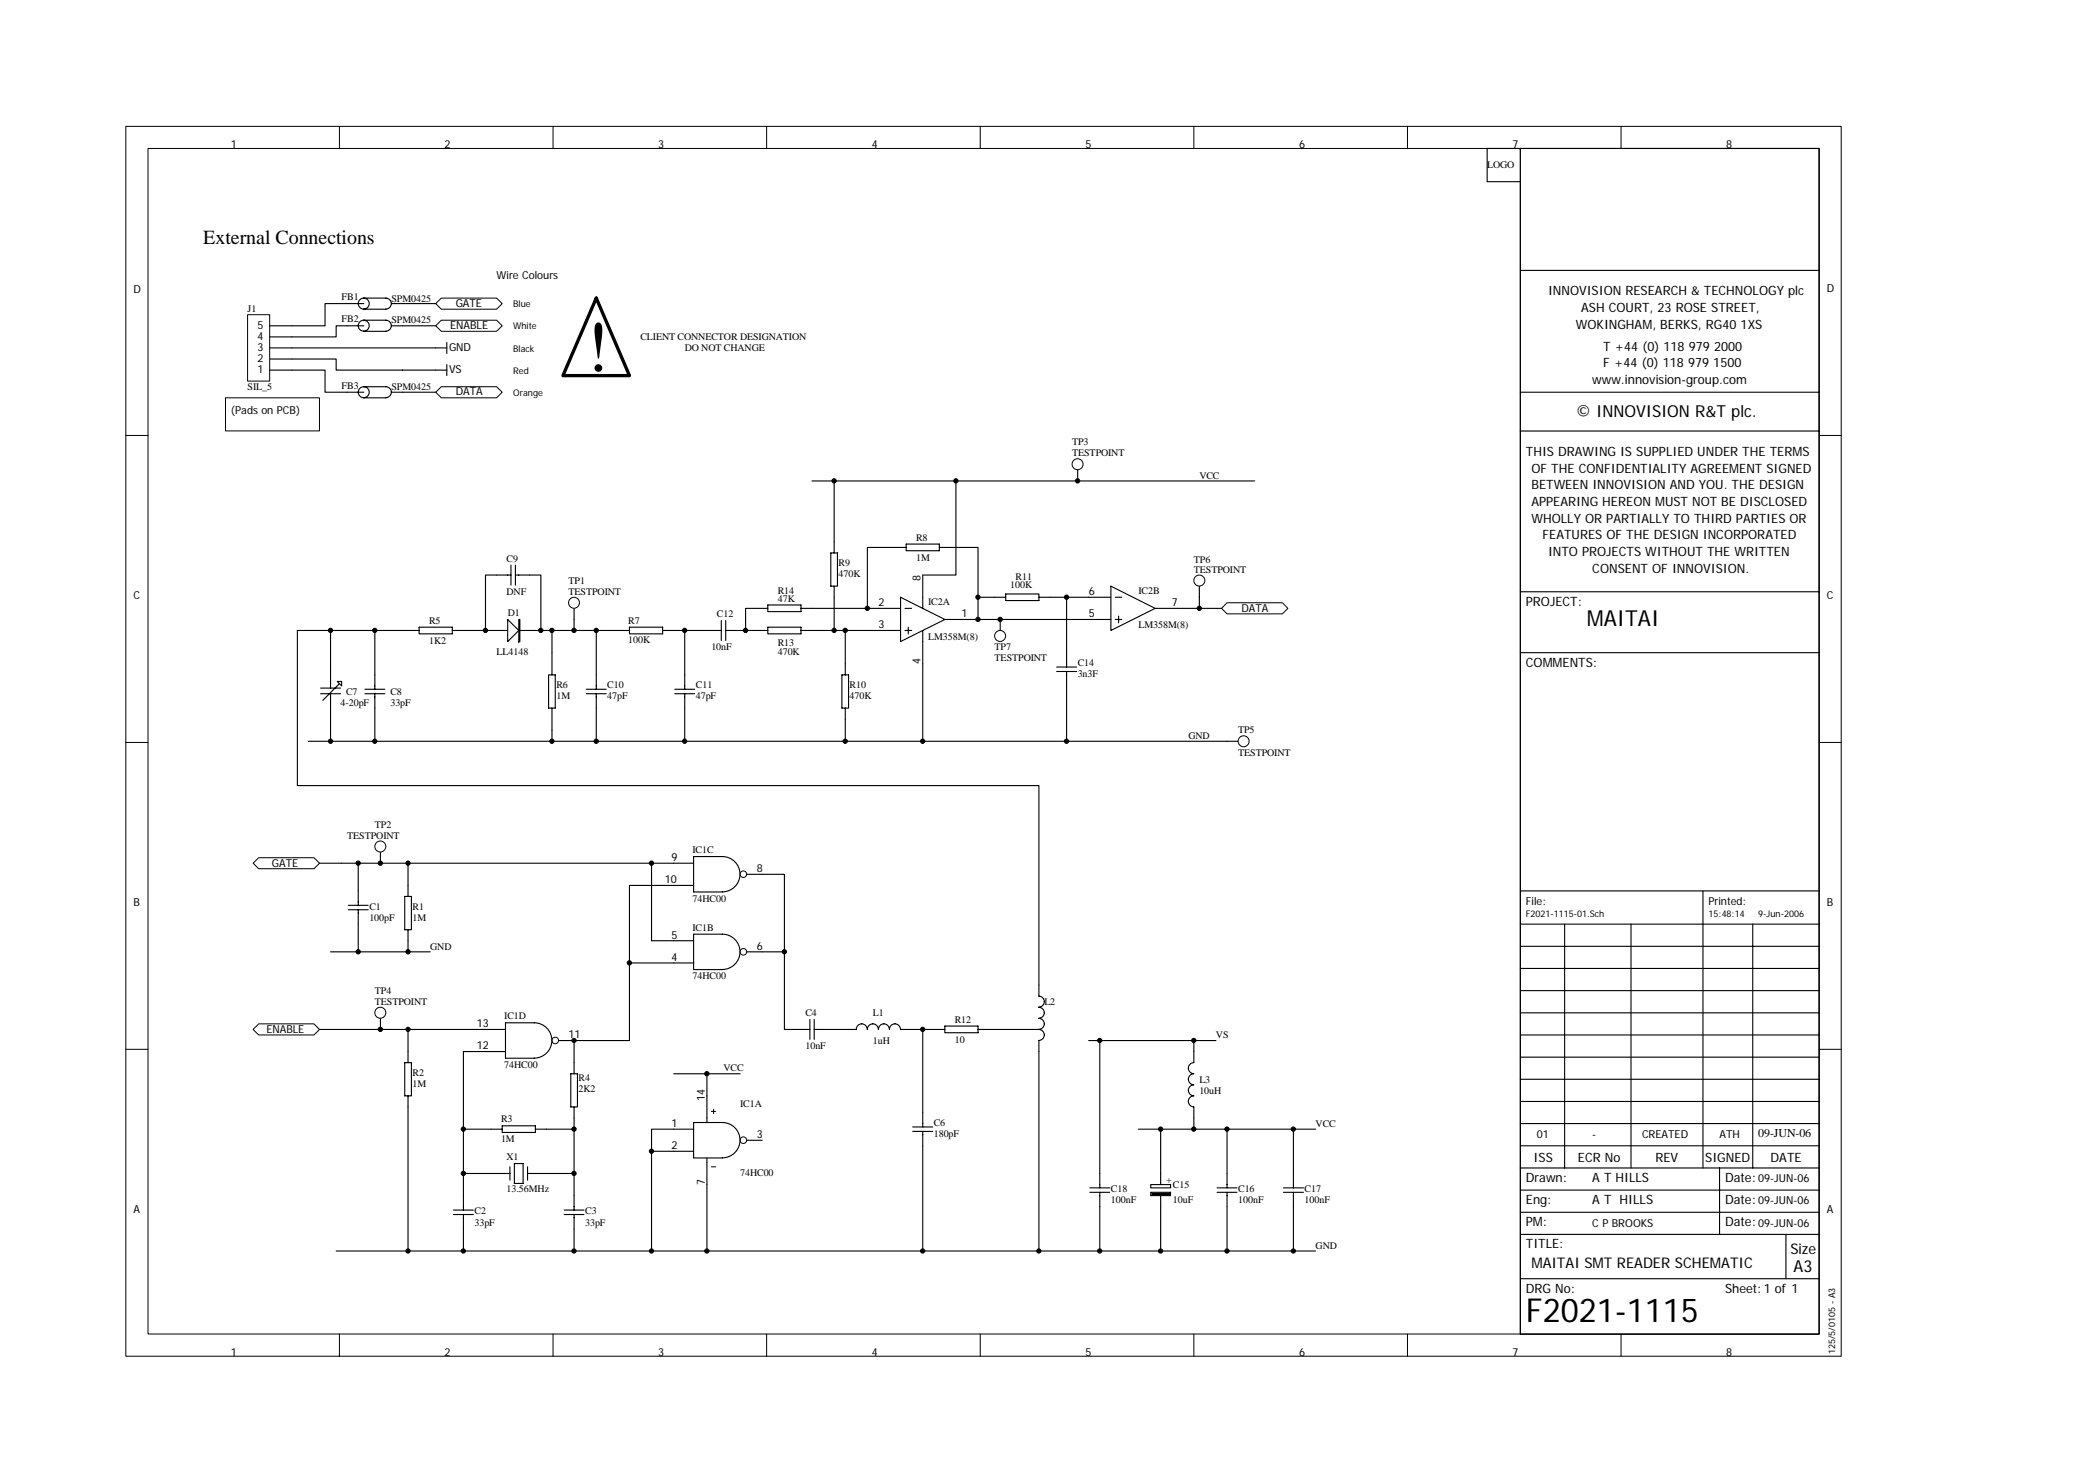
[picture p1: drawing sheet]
<svg xmlns="http://www.w3.org/2000/svg" width="420mm" height="297mm" viewBox="0 0 420 297" stroke-linecap="round" stroke-linejoin="round" font-family="sans-serif">
<g fill="none" stroke="#000" stroke-width=".2">
<path d="M25.2 25.3h343.5v246.2h-343.5zM29.6 29.7h334.7v237.3h-334.7zM68 25.3v4.4M110.8 25.3v4.4M153.5 25.3v4.4M196.3 25.3v4.4M239.1 25.3v4.4M281.9 25.3v4.4M324.6 25.3v4.4M25.2 87.2h4.4M364.3 87.2h4.5M25.2 148.6h4.4"/>
<path d="M364.3 148.6h4.5M25.2 210h4.4M364.3 210h4.5M68 267v4.5M110.8 267v4.5M153.5 267v4.5M196.3 267v4.5M239.1 267v4.5M281.9 267v4.5M324.6 267v4.5"/>
</g>
<path d="M304.5 29.7h59.8v237.3h-59.8z" fill="#fff"/>
<path d="M304.5 29.7h59.8v237.3h-59.8z" fill="none" stroke="#000" stroke-width=".2"/>
<g fill="none" stroke="#000" stroke-width=".22">
<path d="M304.5 29.7h59.8v237.3h-59.8zM304.5 54.1h59.8M304.5 78.5h59.8M304.5 86.3h59.8M304.5 118.4h59.8M304.5 130.6h59.8M304.5 178.3h59.8M341 178.3v55.5M304.5 185h59.8M304.5 189.4h59.8M304.5 193.8h59.8M304.5 198.3h59.8"/>
<path d="M313.3 185v48.8M326.6 185v48.8M351 185v48.8M304.5 202.7h59.8M304.5 207.2h59.8M304.5 211.6h59.8M304.5 216h59.8M304.5 233.8h59.8M304.5 238.2h59.8M304.5 220.5h59.8M304.5 224.9h59.8M304.5 229.3h59.8"/>
<path d="M344.4 233.8v13.3M304.5 247.1h59.8M304.5 255.9h59.8M304.5 242.7h59.8M357.7 247.1v8.8"/>
</g>
<g fill="#fff" stroke="#000" stroke-width=".2">
<path d="M88.4 64.1h11.1l1.1 1.1-1.1 1.1h-11.1l-1.1-1.1z" fill-rule="evenodd"/>
<path d="M87.3 60.8l1.1-1.1h11.1l1.1 1.1-1.1 1.1h-11.1z" fill-rule="evenodd"/>
<path d="M87.3 78.5l1.1-1.1h11.1l1.1 1.1-1.1 1.1h-11.1z" fill-rule="evenodd"/>
</g>
<path d="M87.3 74.1h2.2M87.3 69.6h2.2M89.5 68.5v2.3M89.5 73v2.2" fill="none" stroke="#000" stroke-width=".22"/>
<path d="M49.6 63h4.4v13.3h-4.4z" fill="#fff"/>
<path d="M49.6 63h4.4v13.3h-4.4z" fill="none" stroke="#000" stroke-width=".2"/>
<path d="M54 74.1h4.5M54 71.9h4.5M54 69.6h33.3M54 67.4h4.5M54 65.2h4.5" fill="none" stroke="#000" stroke-width=".22"/>
<path d="M45.2 79.7h18.8v6.6h-18.8z" fill="#fff"/>
<path d="M45.2 79.6h18.8v6.7h-18.8z" fill="none" stroke="#000" stroke-width=".2"/>
<path d="M119.4 59.7l6.7 15.5h-13.4z" fill="none" stroke="#000" stroke-width=".66"/>
<path d="M297.8 29.7v6.7h6.7v-6.7z" fill-rule="evenodd" fill="#fff" stroke="#000" stroke-width=".22"/>
<path d="M64.2 138.9h4M64.2 137.7h4M66.2 134v3.7M66.2 138.9v3.9M68 136.8l-3.3 3.4M99.5 234.9h2.6M102.1 233.6v2.6M103 232.9h1.8v4h-1.8zM105.7 234.9h2.6M105.7 233.6v2.6" fill="none" stroke="#000" stroke-width=".22"/>
<path d="M67.5 136.4h.9v.9z" fill="#fff" stroke="#000" stroke-width=".22"/>
<g fill="#fff" stroke="#000" stroke-width=".2">
<path d="M50.7 206.1l1.1-1.2h11.1l1.1 1.2-1.1 1.1h-11.1z" fill-rule="evenodd"/>
<path d="M50.7 172.8l1.1-1.1h11.1l1.1 1.1-1.1 1.1h-11.1z" fill-rule="evenodd"/>
<path d="M245.7 120.6h11.1l1.1 1.2-1.1 1.1h-11.1l-1.1-1.1z" fill-rule="evenodd"/>
</g>
<path d="M115 121.8v2.2M208 199.4a1.1 1.1 0 0 1 1.1 1.1 1.1 1.1 0 0 1-1.1 1.1M208.1 197.2v2.2M205.8 206.1h2.3M208 201.6a1.1 1.1 0 0 1 1.1 1.1 1.1 1.1 0 0 1-1.1 1.1 1.11 1.11 0 0 1 1.1 1.1 1.11 1.11 0 0 1-1.1 1.1M208 206.1a1.1 1.1 0 0 1 1.1 1.1 1.1 1.1 0 0 1-1.1 1.1M208.1 208.3v2.2" fill="none" stroke="#000" stroke-width=".22"/>
<circle cx="114.9" cy="120.6" r="1.1" fill="#fff" stroke="#000" stroke-width=".2"/>
<g fill="none" stroke="#000" stroke-width=".22">
<path d="M97.2 126.2h11.1M109.9 135.1h1.3v6.6h-1.3zM110.5 130.6v4.5M117.4 138h4M117.4 138.9h4M119.4 135.1v2.9M119.4 138.9v2.8M141.6 126.2h2.9M144.5 124.2v4M145.3 126.2h2.9M145.3 124.2v4M110.5 141.7v4.5"/>
<path d="M159.3 206.1h2.9M162.2 204v4M163.1 206.1h2.9M163.1 204v4M92.8 239.3v2.9M115 239.3v2.9M182.8 225.6h4M182.8 226.5h4M184.8 222.7v2.9M184.8 226.5v2.8M90.8 243.1h4M90.8 242.2h4"/>
<path d="M92.8 243.1v2.9M113 243.1h4M113 242.2h4M115 243.1v2.9"/>
</g>
<g fill="#fff" stroke="#000" stroke-width=".22">
<path d="M101.7 124l2.2 2.2-2.2 2.2z"/>
<path d="M103.9 124v4.4h.2v-4.4z" fill-rule="evenodd"/>
</g>
<g fill="none" stroke="#000" stroke-width=".22">
<path d="M167.1 96.3v14.4M102.3 115.1h-5.1v11.1M102.3 113.1v4M103.2 115.1h5.1v11.1h17.8M103.2 113.1v4M166.4 110.7h1.3v6.6h-1.3zM167.1 117.3v8.9M201.4 118.9h6.7v1.3h-6.7zM201.4 119.5h-5.5v4.5h22.1M208.1 119.5h9.9M213.6 119.5v14M66.2 126.2v7.8"/>
<path d="M73.1 138h4M73.1 138.9h4M75.1 126.2v11.8M75.1 138.9v9.5M83.9 125.5h6.7v1.4h-6.7zM83.9 126.2h-24.3v31h148.5v40M90.6 126.2h2.2M110.5 126.2v4.4M115 124v2.2M119.4 126.2v8.9M126.1 125.5h6.6v1.4h-6.6zM132.7 126.2h8.9"/>
<path d="M135.1 138h4M135.1 138.9h4M137.1 126.2v11.8M137.1 138.9v9.5M148.2 126.2h5.6M153.8 125.5h6.6v1.4h-6.6zM160.4 126.2h15.5M168.6 135.1h1.3v6.6h-1.3zM169.3 126.2v8.9M184.8 132.9v15.5M211.6 134.4h4M211.6 133.5h4"/>
<path d="M213.6 134.4v14M235.8 121.8h8.8M66.2 142.8v5.6M119.4 141.7v6.7M169.3 141.7v6.7M64 172.8h4.4M76.2 170.6v2.2M64 206.1h33.2M81.1 212.7h1.3v6.7h-1.3zM81.7 206.1v6.6M81.7 219.4v2.2M97.2 210.5h-4.4v28.8"/>
<path d="M114.3 214.9h1.3v6.7h-1.3zM117.2 208.3h-2.2v6.6M157.1 206.1h2.2M166 206.1h5.5M171.5 206a1.1 1.1 0 0 1 1.1-1.1 1.1 1.1 0 0 1 1.1 1.1 1.11 1.11 0 0 1 1.1-1.1 1.11 1.11 0 0 1 1.1 1.1M175.9 206a1.09 1.09 0 0 1 1.1-1.1 1.09 1.09 0 0 1 1.1 1.1M178.1 206a1.1 1.1 0 0 1 1.1-1.1 1.1 1.1 0 0 1 1.1 1.1M180.3 206.1h2.3M184.8 206.1v16.6M198.1 206.1h7.7M208.1 210.5v39.9M92.8 226h7.8"/>
<path d="M92.8 234.9h6.7M100.6 225.3h6.6v1.4h-6.6zM107.2 226h7.8M108.3 234.9h6.7M115 221.6v17.7M184.8 229.3v21.1"/>
</g>
<circle cx="76.2" cy="169.4" r="1.1" fill="#fff" stroke="#000" stroke-width=".2"/>
<path d="M76.2 203.8v2.3" fill="none" stroke="#000" stroke-width=".22"/>
<circle cx="76.2" cy="202.7" r="1.1" fill="#fff" stroke="#000" stroke-width=".2"/>
<path d="M215.8 94v2.3" fill="none" stroke="#000" stroke-width=".22"/>
<circle cx="215.8" cy="92.9" r="1.1" fill="#fff" stroke="#000" stroke-width=".2"/>
<path d="M240.2 117.3v4.5" fill="none" stroke="#000" stroke-width=".22"/>
<circle cx="240.2" cy="116.2" r="1.1" fill="#fff" stroke="#000" stroke-width=".2"/>
<path d="M245.7 148.4h2.3" fill="none" stroke="#000" stroke-width=".22"/>
<circle cx="249.1" cy="148.4" r="1.1" fill="#fff" stroke="#000" stroke-width=".2"/>
<g fill="none" stroke="#000" stroke-width=".22">
<path d="M162.6 96.3h88.7M61.8 148.4h183.9M110.5 146.2v2.2M68.4 172.8h70.5M71.7 172.8v8.4M81.1 179.4h1.3v6.7h-1.3zM81.7 172.8v6.6M134.9 177.2h4M138.9 171.4h5.8a3.5 3.5 0 0 1 3.5 3.6 3.5 3.5 0 0 1-3.5 3.5h-5.8zM149.6 175h7.5v31.1M66.2 190.5h20M69.8 182.1h3.9"/>
<path d="M69.8 181.2h3.9M71.7 182.1v8.4M81.7 186.1v4.4M126.1 192.7h8.8M130.5 188.3h4.4M152.6 190.5h4.5M81.7 221.6v28.8M230.5 237.1h3.9v.7h-3.9zM232.4 234.9v2.2M232.4 239.3v2.2M67.3 250.4h196.2M92.8 246v4.4"/>
<path d="M115 246v4.4"/>
</g>
<circle cx="148.9" cy="175" r=".66" fill="none" stroke="#000" stroke-width=".2"/>
<path d="M230.5 238.7v.6h3.9v-.6z" fill-rule="evenodd" fill="#fff" stroke="#000" stroke-width=".22"/>
<g fill="none" stroke="#000" stroke-width=".22">
<path d="M72.8 59.7a1.1 1.1 0 0 1 1.1 1.1 1.1 1.1 0 0 1-1.1 1.1M72.8 59.7a1.1 1.1 0 0 0-1.1 1.1 1.1 1.1 0 0 0 1.1 1.1M72.9 59.7h4.4M77.3 59.7a1.1 1.1 0 0 1 1.1 1.1 1.1 1.1 0 0 1-1.1 1.1M58.5 71.9h8.8v2.2h20M58.5 74.1h6.6v4.4h7.8M72.8 77.4a1.1 1.1 0 0 1 1.1 1.1 1.1 1.1 0 0 1-1.1 1.1M72.8 77.4a1.1 1.1 0 0 0-1.1 1.1 1.1 1.1 0 0 0 1.1 1.1M72.9 65.2h-5.6v2.2h-8.8M72.9 60.8h-7.8v4.4h-6.6M72.9 61.9h4.4M72.9 66.3h4.4"/>
<path d="M72.9 64.1h4.4M72.9 79.6h4.4M72.9 77.4h4.4M77.3 64.1a1.1 1.1 0 0 1 1.1 1.1 1.1 1.1 0 0 1-1.1 1.1M77.3 77.4a1.1 1.1 0 0 1 1.1 1.1 1.1 1.1 0 0 1-1.1 1.1M78.4 60.8h8.9M78.4 65.2h8.9M78.4 78.5h8.9M191.4 96.3v18.8h-6.6v6.7M180.3 119.5l8.9 4.5-8.9 4.4zM181.5 108.9h6.6v1.3h-6.6zM181.5 109.6h-7.8v12.2"/>
<path d="M188.1 109.6h7.8v9.9M218 119.5h4.5M222.5 117.3l8.8 4.5-8.8 4.4zM223.4 119.5h1.3M92.8 126.2h4.4M153.8 121.1h6.6v1.3h-6.6zM153.8 121.8h-4.5v4.4M160.4 121.8h19.9M175.9 126.2h4.4M181.2 126.2h1.4M181.2 121.8h1.4M181.9 125.5v1.4"/>
<path d="M184.8 126.2v6.7M189.2 124h6.7M200.3 124v2.2M218 124h4.5M223.4 124h1.3M224 123.3v1.4M231.3 121.8h4.5M130.5 172.8v15.5M134.9 177.2h-8.8v31.1h-8.9M134.9 192.7h4M134.9 188.3h4M138.9 187h5.8a3.5 3.5 0 0 1 3.5 3.5 3.5 3.5 0 0 1-3.5 3.6h-5.8z"/>
<path d="M149.6 190.5h3M97.2 210.5h4M97.2 206.1h4M107 211.8a3.5 3.5 0 0 0 3.5-3.5 3.5 3.5 0 0 0-3.5-3.6h-5.8v7.1h5.8M111.9 208.3h3.1M134.9 214.9h13.3M141.6 214.9v9.8M182.6 206.1h6.6M189.2 205.4h6.7v1.3h-6.7zM195.9 206.1h2.2M218 208.3h25.5M220.2 208.3v29.5"/>
<path d="M239.1 214.9a1.11 1.11 0 0 0-1.1 1.1 1.11 1.11 0 0 0 1.1 1.1 1.1 1.1 0 0 0-1.1 1.1 1.1 1.1 0 0 0 1.1 1.2 1.1 1.1 0 0 0-1.1 1.1 1.1 1.1 0 0 0 1.1 1.1M239.1 208.3v4.4a1.1 1.1 0 0 0-1.1 1.1 1.1 1.1 0 0 0 1.1 1.1M130.5 230.4h8.4M138.9 224.7h5.8a3.5 3.5 0 0 1 3.5 3.5 3.5 3.5 0 0 1-3.5 3.6h-5.8zM138.9 226h-8.4v24.4M141.6 231.8v18.6M149.6 228.2h3M218.3 238.7h3.9M218.3 237.8h3.9M220.2 238.7v11.7M228 226h35.5M230.7 238.9h3.5"/>
<path d="M230.7 239.1h3.5M232.4 226v8.9M239.1 221.6v4.4M243.7 238.7h4M243.7 237.8h4M245.7 226v11.8M245.7 238.7v11.7M257 238.7h4M257 237.8h4M259 226v11.8M259 238.7v11.7M232.4 241.5v8.9"/>
<circle cx="72.8" cy="65.2" r="1.1"/>
</g>
<g fill="none" stroke="#000" stroke-width=".2">
<path d="M142.5 222.5h.8M142.5 233.6h.8M142.9 222v.9"/>
<circle cx="148.9" cy="190.5" r=".66"/>
<circle cx="111.2" cy="208.3" r=".66"/>
<circle cx="148.9" cy="228.2" r=".66"/>
</g>
<g fill="#000" stroke="#000" stroke-width=".2">
<circle cx="167" cy="96.3" r=".43"/>
<circle cx="191.4" cy="96.3" r=".43"/>
<circle cx="215.8" cy="96.3" r=".43"/>
<circle cx="195.9" cy="119.5" r=".43"/>
<circle cx="213.6" cy="119.5" r=".43"/>
<circle cx="66.2" cy="126.2" r=".43"/>
<circle cx="75.1" cy="126.2" r=".43"/>
<circle cx="110.5" cy="126.2" r=".43"/>
<circle cx="115" cy="126.2" r=".43"/>
<circle cx="119.4" cy="126.2" r=".43"/>
<circle cx="149.3" cy="126.2" r=".43"/>
<circle cx="167" cy="126.2" r=".43"/>
<circle cx="169.3" cy="126.2" r=".43"/>
<circle cx="173.7" cy="121.8" r=".43"/>
<circle cx="195.9" cy="124" r=".43"/>
<circle cx="240.2" cy="121.8" r=".43"/>
<circle cx="66.2" cy="148.4" r=".43"/>
<circle cx="75.1" cy="148.4" r=".43"/>
<circle cx="110.5" cy="148.4" r=".43"/>
<circle cx="119.4" cy="148.4" r=".43"/>
<circle cx="137.1" cy="148.4" r=".43"/>
<circle cx="169.3" cy="148.4" r=".43"/>
<circle cx="184.8" cy="148.4" r=".43"/>
<circle cx="213.6" cy="148.4" r=".43"/>
<circle cx="71.7" cy="172.8" r=".43"/>
<circle cx="76.2" cy="172.8" r=".43"/>
<circle cx="81.7" cy="172.8" r=".43"/>
<circle cx="130.5" cy="172.8" r=".43"/>
<circle cx="71.7" cy="190.5" r=".43"/>
<circle cx="81.7" cy="190.5" r=".43"/>
<circle cx="126" cy="192.7" r=".43"/>
<circle cx="157.1" cy="190.5" r=".43"/>
<circle cx="76.2" cy="206" r=".43"/>
<circle cx="81.7" cy="206" r=".43"/>
<circle cx="115" cy="208.3" r=".43"/>
<circle cx="141.6" cy="214.9" r=".43"/>
<circle cx="184.8" cy="206" r=".43"/>
<circle cx="220.2" cy="208.3" r=".43"/>
<circle cx="239.1" cy="208.3" r=".43"/>
<circle cx="92.8" cy="234.9" r=".43"/>
<circle cx="92.8" cy="226" r=".43"/>
<circle cx="115" cy="234.9" r=".43"/>
<circle cx="115" cy="226" r=".43"/>
<circle cx="130.5" cy="230.4" r=".43"/>
<circle cx="232.4" cy="226" r=".43"/>
<circle cx="239.1" cy="226" r=".43"/>
<circle cx="245.7" cy="226" r=".43"/>
<circle cx="259" cy="226" r=".43"/>
<circle cx="81.7" cy="250.4" r=".43"/>
<circle cx="92.8" cy="250.4" r=".43"/>
<circle cx="115" cy="250.4" r=".43"/>
<circle cx="130.5" cy="250.4" r=".43"/>
<circle cx="141.6" cy="250.4" r=".43"/>
<circle cx="184.8" cy="250.4" r=".43"/>
<circle cx="208.1" cy="250.4" r=".43"/>
<circle cx="220.2" cy="250.4" r=".43"/>
<circle cx="232.4" cy="250.4" r=".43"/>
<circle cx="245.7" cy="250.4" r=".43"/>
<circle cx="259" cy="250.4" r=".43"/>
</g>
<circle cx="200.3" cy="127.3" r="1.1" fill="#fff" stroke="#000" stroke-width=".2"/>
<g fill="#000" stroke="#000" stroke-width=".2">
<circle cx="97.2" cy="126.2" r=".43"/>
<circle cx="108.3" cy="126.2" r=".43"/>
<circle cx="137.1" cy="126.2" r=".43"/>
<circle cx="200.3" cy="124" r=".43"/>
</g>
<text font-size="14.4" x="117.2" y="74.3">!</text>
<text font-size="6.6" x="305.6" y="264.6">F2021-1115</text>
<text font-size="4.4" x="317.8" y="125.3">MAITAI</text>
<text font-size="4" x="40.7" y="48.8">External Connections</text>
<g font-size="3.3">
<text x="315.6" y="83.4">© INNOVISION R&amp;T plc.</text>
<text x="359.2" y="254.6">A3</text>
</g>
<g font-size="2.9">
<text x="358.6" y="250.9">Size</text>
<text x="306.7" y="253.8">MAITAI SMT READER SCHEMATIC</text>
</g>
<g font-size="2.6">
<text x="310" y="59.1">INNOVISION RESEARCH &amp; TECHNOLOGY plc</text>
<text x="315.6" y="65.8">WOKINGHAM, BERKS, RG40 1XS</text>
<text x="316.7" y="62.5">ASH COURT, 23 ROSE STREET,</text>
<text x="321.1" y="70.2">T +44 (0) 118 979 2000</text>
<text x="318.9" y="76.9">www.innovision-group.com</text>
<text x="321.1" y="73.6">F +44 (0) 118 979 1500</text>
<text x="305.6" y="91.3">THIS DRAWING IS SUPPLIED UNDER THE TERMS</text>
<text x="306.7" y="94.6">OF THE CONFIDENTIALITY AGREEMENT SIGNED</text>
<text x="306.7" y="98">BETWEEN INNOVISION AND YOU. THE DESIGN</text>
<text x="306.7" y="101.3">APPEARING HEREON MUST NOT BE DISCLOSED</text>
<text x="306.7" y="104.6">WHOLLY OR PARTIALLY TO THIRD PARTIES OR</text>
<text x="308.9" y="107.9">FEATURES OF THE DESIGN INCORPORATED</text>
<text x="310" y="111.3">INTO PROJECTS WITHOUT THE WRITTEN</text>
<text x="318.9" y="114.6">CONSENT OF INNOVISION.</text>
<text x="305.6" y="121.2">PROJECT:</text>
<text x="305.6" y="133.4">COMMENTS:</text>
<text x="307.1" y="232.6">ISS</text>
<text x="316" y="232.6">ECR No</text>
<text x="331.5" y="232.6">REV</text>
<text x="341.5" y="232.6">SIGNED</text>
<text x="354.6" y="232.6">DATE</text>
<text x="305.6" y="236.6">Drawn:</text>
<text x="318.9" y="236.6">A T HILLS</text>
<text x="345.5" y="236.6">Date:</text>
<text x="305.6" y="241">Eng:</text>
<text x="305.6" y="245.4">PM:</text>
<text x="318.9" y="241">A T HILLS</text>
<text x="345.5" y="241">Date:</text>
<text x="345.5" y="245.4">Date:</text>
<text x="305.6" y="249.9">TITLE:</text>
<text x="305.6" y="258.8">DRG No:</text>
<text x="345.5" y="258.8">Sheet:1 of 1</text>
</g>
<text font-size="2.4" x="352.1" y="227.7">09-JUN-06</text>
<g font-size="2.2">
<text x="46.3" y="29.7">1</text>
<text x="89" y="29.7">2</text>
<text x="131.8" y="29.7">3</text>
<text x="174.6" y="29.7">4</text>
<text x="217.4" y="29.7">5</text>
<text x="260.1" y="29.7">6</text>
<text x="302.9" y="29.7">7</text>
<text x="345.7" y="29.7">8</text>
<text x="26.8" y="58.5">D</text>
<text x="99.5" y="55.9">Wire Colours</text>
<text x="365.9" y="58.5">D</text>
<text x="51.6" y="65.8">5</text>
<text x="90.1" y="65.8">ENABLE</text>
<text x="91.3" y="61.4">GATE</text>
<text x="51.6" y="70.3">3</text>
<text x="51.6" y="68.1">4</text>
<text x="89.9" y="70.3">GND</text>
<text x="51.6" y="74.7">1</text>
<text x="51.6" y="72.5">2</text>
<text x="89.9" y="74.7">VS</text>
<text x="46.3" y="82.9">(Pads on PCB)</text>
<text x="91.3" y="79.2">DATA</text>
<text x="26.8" y="120">C</text>
<text x="184.4" y="116.2" transform="rotate(-90 184.4 116.2)">8</text>
<text x="218" y="119.1">6</text>
<text x="365.9" y="120">C</text>
<text x="175.9" y="121.3">2</text>
<text x="175.9" y="125.8">3</text>
<text x="192.5" y="123.5">1</text>
<text x="218" y="123.5">5</text>
<text x="234.7" y="121.3">7</text>
<text x="248.6" y="122.4">DATA</text>
<text x="184.4" y="132.9" transform="rotate(-90 184.4 132.9)">4</text>
<text x="54.5" y="173.4">GATE</text>
<text x="134.5" y="172.3">9</text>
<text x="133.1" y="176.8">10</text>
<text x="151.5" y="174.5">8</text>
<text x="26.8" y="181.4">B</text>
<text x="305.6" y="181.2">File:</text>
<text x="342.1" y="181.2">Printed:</text>
<text x="365.9" y="181.4">B</text>
<text x="134.5" y="187.9">5</text>
<text x="151.5" y="190.1">6</text>
<text x="134.5" y="192.3">4</text>
<text x="53.3" y="206.7">ENABLE</text>
<text x="95.5" y="205.6">13</text>
<text x="113.9" y="207.8">11</text>
<text x="95.5" y="210">12</text>
<text x="141.1" y="220.5" transform="rotate(-90 141.1 220.5)">14</text>
<text x="134.5" y="225.6">1</text>
<text x="151.5" y="227.8">3</text>
<text x="307.8" y="227.8">01</text>
<text x="318.9" y="227.8">-</text>
<text x="328.9" y="227.8">CREATED</text>
<text x="344.4" y="227.8">ATH</text>
<text x="134.5" y="230">2</text>
<text x="141.1" y="237.1" transform="rotate(-90 141.1 237.1)">7</text>
<text x="352.1" y="236.6">09-JUN-06</text>
<text x="26.8" y="242.8">A</text>
<text x="318.9" y="245.5">C P BROOKS</text>
<text x="352.1" y="245.5">09-JUN-06</text>
<text x="352.1" y="241.1">09-JUN-06</text>
<text x="365.9" y="242.8">A</text>
<text x="46.3" y="271.5">1</text>
<text x="89" y="271.5">2</text>
<text x="131.8" y="271.5">3</text>
<text x="174.6" y="271.5">4</text>
<text x="217.4" y="271.5">5</text>
<text x="260.1" y="271.5">6</text>
<text x="302.9" y="271.5">7</text>
<text x="345.7" y="271.5">8</text>
</g>
<g font-size="2">
<text x="297.8" y="33.7">LOGO</text>
<text x="49.6" y="62.5">J1</text>
<text x="68.4" y="60.1">FB1</text>
<text x="68.4" y="64.5">FB2</text>
<text x="78.4" y="60.5">SPM0425</text>
<text x="78.4" y="64.7">SPM0425</text>
<text x="128.3" y="68.1">CLIENT CONNECTOR DESIGNATION</text>
<text x="137.1" y="70.3">DO NOT CHANGE</text>
<text x="68.4" y="77.8">FB3</text>
<text x="49.6" y="78.1">SIL_5</text>
<text x="78.4" y="78.1">SPM0425</text>
<text x="214.7" y="89.2">TP3</text>
<text x="214.7" y="91.4">TESTPOINT</text>
<text x="240.2" y="95.8">VCC</text>
<text x="101.4" y="112.4">C9</text>
<text x="167.9" y="113.3">R9</text>
<text x="183.5" y="108.2">R8</text>
<text x="183.5" y="112.2">1M</text>
<text x="239.1" y="112.6">TP6</text>
<text x="101.4" y="119.1">DNF</text>
<text x="113.9" y="116.9">TP1</text>
<text x="113.9" y="119.1">TESTPOINT</text>
<text x="155.8" y="118.9">R14</text>
<text x="167.9" y="115.5">470K</text>
<text x="202.3" y="117.8">100K</text>
<text x="203.4" y="116">R11</text>
<text x="228" y="118.9">IC2B</text>
<text x="239.1" y="114.7">TESTPOINT</text>
<text x="85.9" y="124.9">R5</text>
<text x="101.7" y="123.3">D1</text>
<text x="125.8" y="124.9">R7</text>
<text x="143.6" y="123.5">C12</text>
<text x="155.8" y="120.4">47K</text>
<text x="185.9" y="121.1">IC2A</text>
<text x="228" y="125.8">LM358M(8)</text>
<text x="85.9" y="128.8">1K2</text>
<text x="99.5" y="131.1">LL4148</text>
<text x="125.8" y="128.6">100K</text>
<text x="142.5" y="130.2">10nF</text>
<text x="155.8" y="129.3">R13</text>
<text x="155.8" y="131.1">470K</text>
<text x="185.9" y="128.2">LM358M(8)</text>
<text x="199.2" y="130.2">TP7</text>
<text x="111.4" y="137.7">R6</text>
<text x="121.6" y="137.7">C10</text>
<text x="139.4" y="137.7">C11</text>
<text x="170.1" y="137.7">R10</text>
<text x="199.2" y="132.4">TESTPOINT</text>
<text x="215.8" y="133.3">C14</text>
<text x="215.8" y="135.5">3n3F</text>
<text x="68.2" y="141.3">4-20pF</text>
<text x="69.3" y="139">C7</text>
<text x="78.2" y="139">C8</text>
<text x="78.2" y="141.3">33pF</text>
<text x="111.4" y="139.9">1M</text>
<text x="121.6" y="139.9">47pF</text>
<text x="139.4" y="139.9">47pF</text>
<text x="170.1" y="139.9">470K</text>
<text x="238" y="147.9">GND</text>
<text x="248" y="146.8">TP5</text>
<text x="248" y="151.3">TESTPOINT</text>
<text x="69.5" y="167.9">TESTPOINT</text>
<text x="75.1" y="165.7">TP2</text>
<text x="138.7" y="170.8">IC1C</text>
<text x="74" y="182.1">C1</text>
<text x="74" y="184.3">100pF</text>
<text x="82.6" y="182.1">R1</text>
<text x="82.6" y="184.3">1M</text>
<text x="138.7" y="180.5">74HC00</text>
<text x="86.2" y="190.1">GND</text>
<text x="138.7" y="186.3">IC1B</text>
<text x="138.7" y="196">74HC00</text>
<text x="75.1" y="198.9">TP4</text>
<text x="75.1" y="201.1">TESTPOINT</text>
<text x="161.3" y="203.4">C4</text>
<text x="174.8" y="203.4">L1</text>
<text x="209.2" y="201.1">L2</text>
<text x="101" y="204">IC1D</text>
<text x="174.8" y="208.9">1uH</text>
<text x="191.2" y="204.7">R12</text>
<text x="191.2" y="208.7">10</text>
<text x="243.5" y="207.8">VS</text>
<text x="82.6" y="215.3">R2</text>
<text x="101" y="213.8">74HC00</text>
<text x="144.9" y="214.5">VCC</text>
<text x="161.3" y="210">10nF</text>
<text x="82.6" y="217.6">1M</text>
<text x="115.9" y="216.5">R4</text>
<text x="115.9" y="218.7">2K2</text>
<text x="148.2" y="221.6">IC1A</text>
<text x="240.2" y="216.7">L3</text>
<text x="240.2" y="218.9">10uH</text>
<text x="100.3" y="224.7">R3</text>
<text x="187" y="225.3">C6</text>
<text x="187" y="227.5">180pF</text>
<text x="263.5" y="225.6">VCC</text>
<text x="100.3" y="228.7">1M</text>
<text x="101.4" y="232.2">X1</text>
<text x="101.4" y="238.6">13.56MHz</text>
<text x="148.2" y="235.3">74HC00</text>
<text x="222.5" y="238.6">C18</text>
<text x="233.5" y="236.9">+</text>
<text x="234.9" y="237.7">C15</text>
<text x="248" y="238.6">C16</text>
<text x="261.2" y="238.6">C17</text>
<text x="95" y="243.1">C2</text>
<text x="95" y="245.3">33pF</text>
<text x="117.2" y="243.1">C3</text>
<text x="117.2" y="245.3">33pF</text>
<text x="222.5" y="240.9">100nF</text>
<text x="234.9" y="240.9">10uF</text>
<text x="248" y="240.9">100nF</text>
<text x="261.2" y="240.9">100nF</text>
<text x="263.5" y="250">GND</text>
</g>
<g font-size="1.8">
<text x="102.8" y="65.9">White</text>
<text x="102.8" y="61.5">Blue</text>
<text x="102.8" y="70.4">Black</text>
<text x="102.8" y="74.8">Red</text>
<text x="102.8" y="79.2">Orange</text>
<text x="305.6" y="183.5">F2021-1115-01.Sch</text>
<text x="342.1" y="183.5">15:48:14</text>
<text x="352.1" y="183.5">9-Jun-2006</text>
<text x="367.5" y="271" transform="rotate(-90 367.5 271)">125/5/0105 - A3</text>
</g>
</svg>
